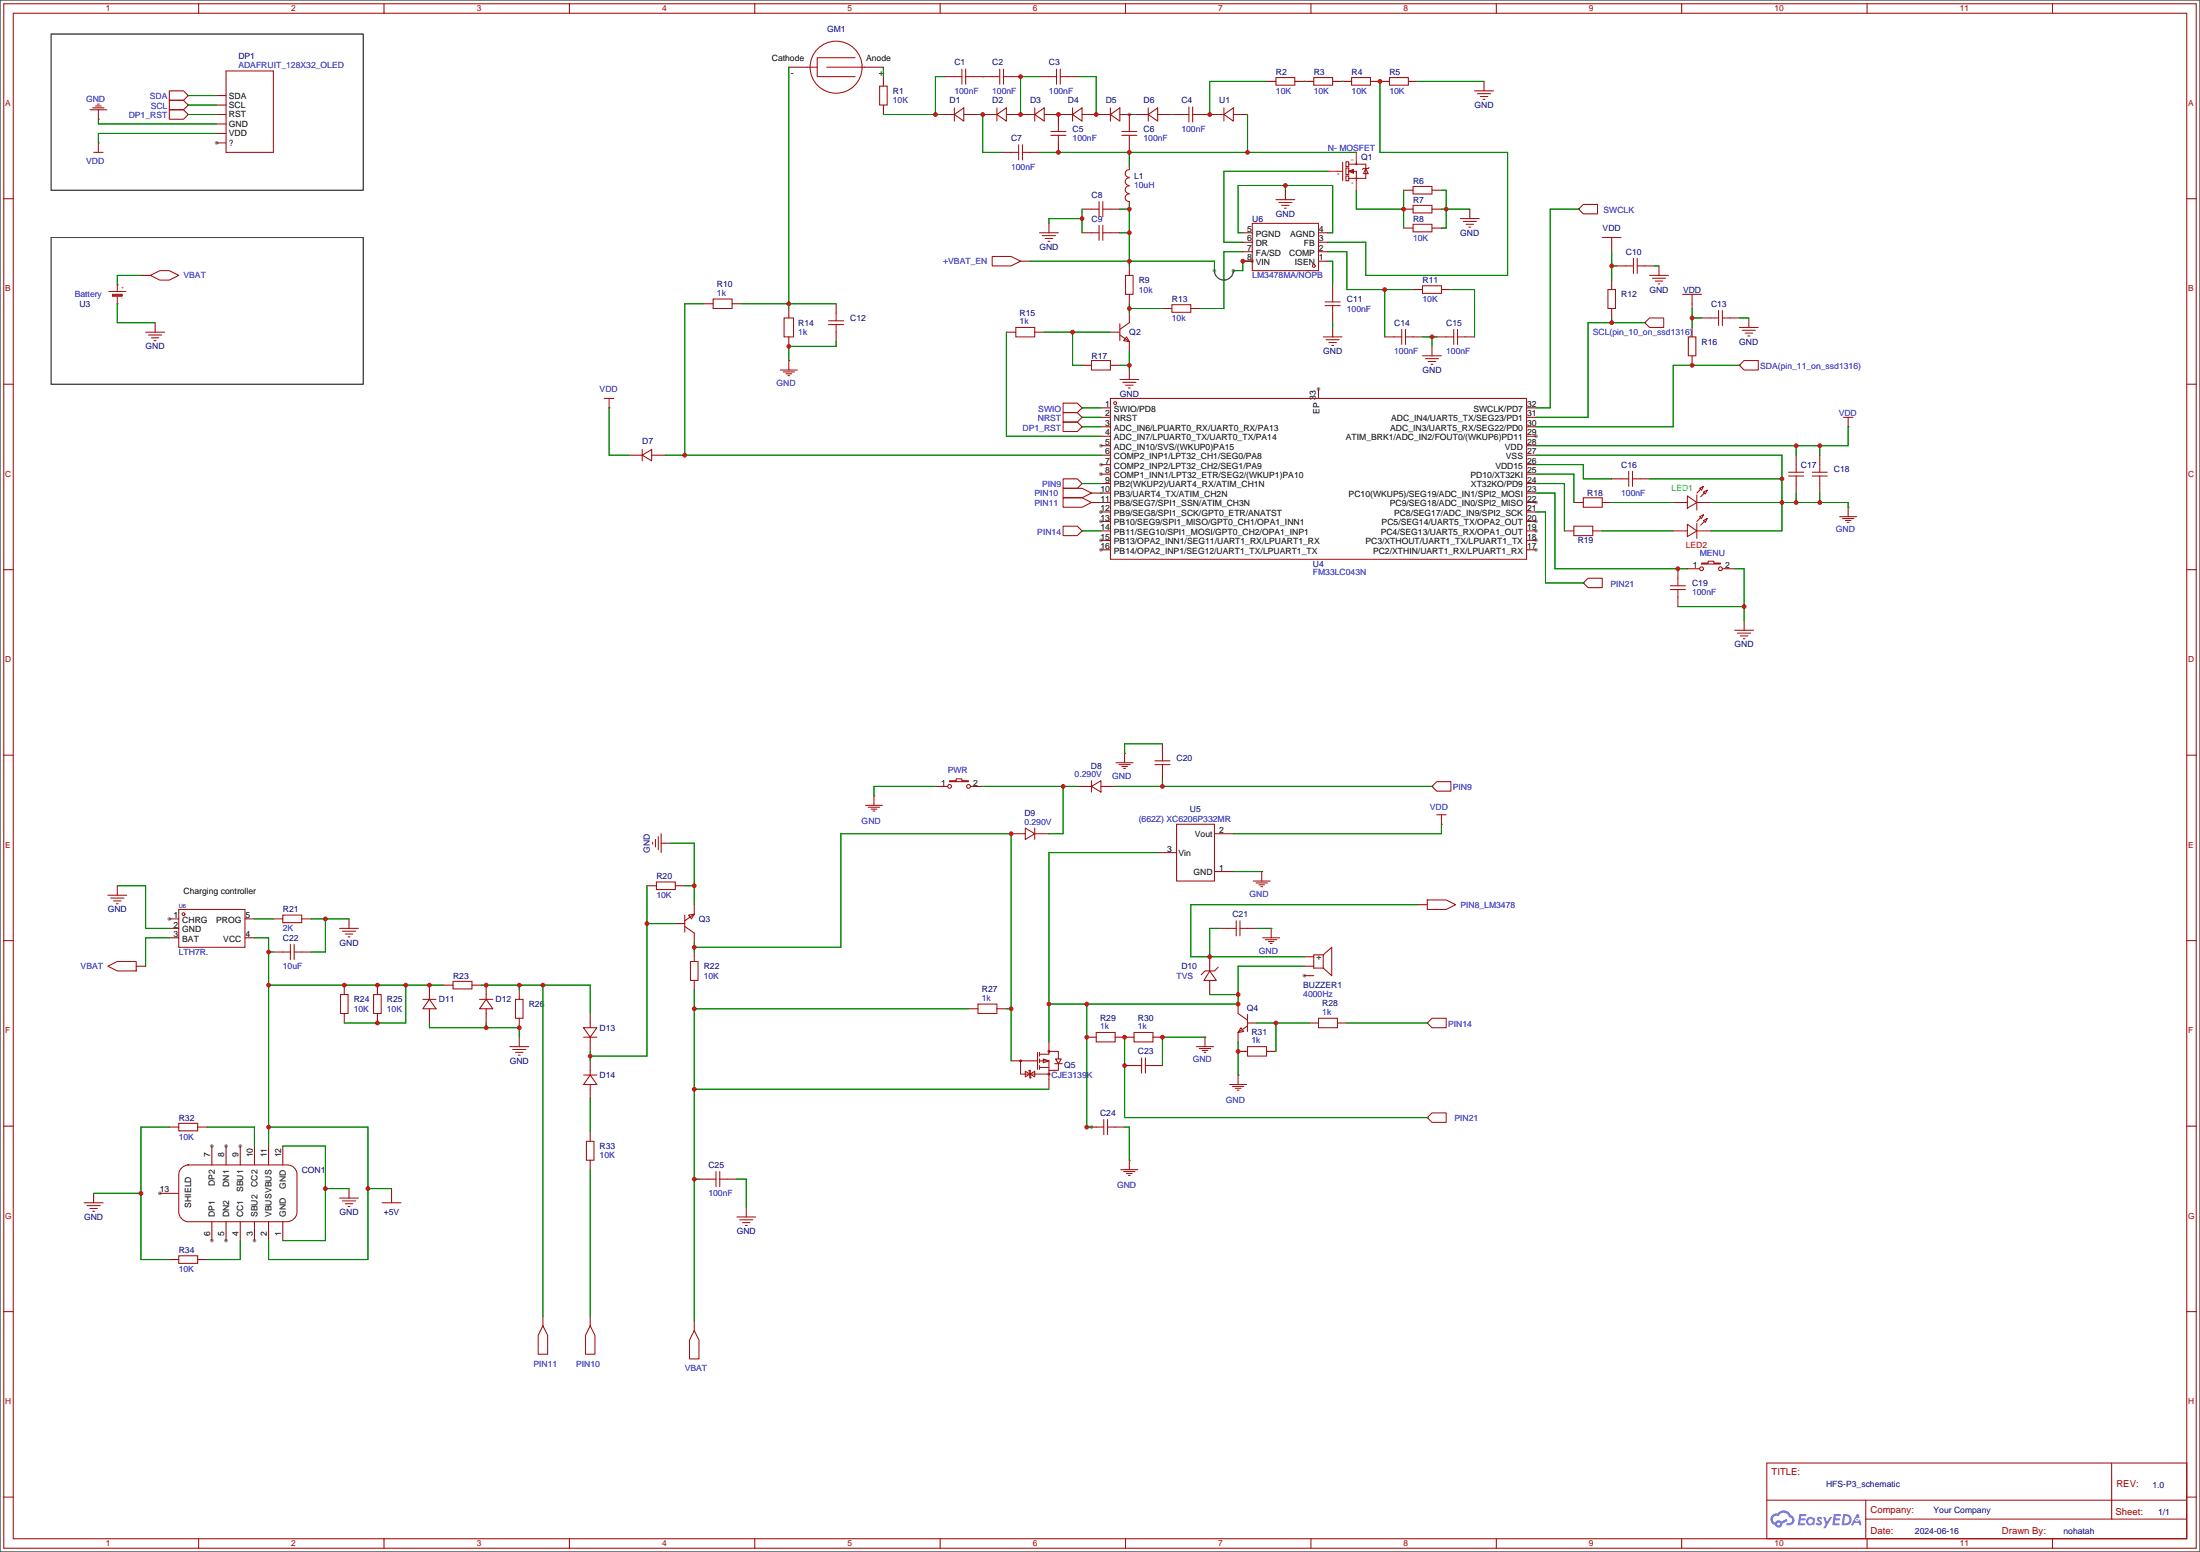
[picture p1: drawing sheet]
<svg xmlns="http://www.w3.org/2000/svg" width="591mm" height="417mm" viewBox="0 0 591 417" stroke-linecap="round" stroke-linejoin="round" font-family="sans-serif">
<path d="M0 0h590.8v416.6h-590.8z" fill="#fff" stroke="#000" stroke-width=".27"/>
<g fill="#999">
<circle cx="350.3" cy="261.9" r=".51"/>
<circle cx="354.1" cy="104.4" r=".51"/>
<circle cx="412.5" cy="117.1" r=".51"/>
<circle cx="412.5" cy="134.9" r=".51"/>
<circle cx="412.5" cy="140" r=".51"/>
<circle cx="412.5" cy="142.5" r=".51"/>
<circle cx="412.5" cy="145" r=".51"/>
<circle cx="412.5" cy="147.6" r=".51"/>
<circle cx="295.7" cy="147.6" r=".51"/>
<circle cx="295.7" cy="145" r=".51"/>
<circle cx="295.7" cy="140" r=".51"/>
<circle cx="295.7" cy="137.4" r=".51"/>
<circle cx="295.7" cy="127.3" r=".51"/>
<circle cx="295.7" cy="124.7" r=".51"/>
<circle cx="295.7" cy="119.6" r=".51"/>
<circle cx="58.2" cy="38.4" r=".51"/>
<circle cx="303.3" cy="30.7" r=".51"/>
<circle cx="68.3" cy="333" r=".51"/>
<circle cx="60.7" cy="333" r=".51"/>
<circle cx="56.9" cy="333" r=".51"/>
<circle cx="56.9" cy="307.6" r=".51"/>
<circle cx="60.7" cy="307.6" r=".51"/>
<circle cx="64.5" cy="307.6" r=".51"/>
<circle cx="42.9" cy="320.3" r=".51"/>
<circle cx="45.5" cy="246.6" r=".51"/>
<circle cx="293.1" cy="302.5" r=".51"/>
<circle cx="326.1" cy="72.6" r=".51"/>
<circle cx="331.2" cy="72.6" r=".51"/>
<circle cx="336.3" cy="70.1" r=".51"/>
</g>
<g fill="none" stroke="#a10000" stroke-width=".27">
<path d="M1 1h588.8v414.5h-588.8zM3.6 3.6h583.6v409.4h-583.6zM53.3 1v2.6M103.1 1v2.6M152.9 1v2.6M202.7 1v2.6M252.5 1v2.6M302.3 1v2.6M352 1v2.6M401.8 1v2.6M451.6 1v2.6M501.4 1v2.6"/>
<path d="M551.2 1v2.6M1 53.3h2.6M587.2 53.3h2.6M1 103.1h2.6M587.2 103.1h2.6M1 152.9h2.6M587.2 152.9h2.6M1 202.7h2.6M587.2 202.7h2.6M1 252.5h2.6M587.2 252.5h2.6M1 302.3h2.6"/>
<path d="M587.2 302.3h2.6M1 352h2.6M587.2 352h2.6M474.5 392.7h112.7v20.3h-112.7zM567.1 392.7v15M1 401.8h2.6M53.3 413v2.5M103.1 413v2.5M152.9 413v2.5M202.7 413v2.5M252.5 413v2.5M302.3 413v2.5"/>
<path d="M352 413v2.5M401.8 413v2.5M451.6 413v2.5M474.5 402.7h112.7M501 407.7h86.2M501 402.7v10.1M501.4 413v2.5M551.2 413v2.5M587.2 401.8h2.6"/>
</g>
<g fill="#5487ff">
<path d="M488.1 407.3l.9-.1 .3 .3-.2 .4a.33 .33 0 0 0-.3-.3 .33 .33 0 0 0-.3 .1v.1a.8 .8 0 0 1 .8 .9 .8 .8 0 0 1-.8 .7l-.9-.4 .4-.4 .5 .3 .2-.3a.88 .88 0 0 1-.6-1.3z"/>
<path d="M489.6 407.2h.6l.4 1.3 .8-1.3h.6l-1.8 3h-.6l.7-1.1z"/>
<path d="M483.2 406.4l1.9 .1-.1 .4h-1.3l-.1 .6h1.1l.2 .3-.3 .3h-1.1l-.1 .8h1.2v.5h-1.8z"/>
<path d="M492.5 406.4l1.9 .1-.1 .4h-1.3l-.1 .6h1.1l.2 .3-.3 .3h-1.1l-.1 .8h1.2v.4l-1.8 .1z"/>
<path d="M498.7 406.4h.4l.3 .9-.4 .2a.5 .5 0 0 0-.8 .2 .5 .5 0 0 0 .3 .7 .5 .5 0 0 0 .7-.4l.3-.2 .4 1.6h-.5l-.2-.7h-1.2l-.4 .7h-.6z"/>
<path d="M495 406.4l-.4 3h.9a1.51 1.51 0 0 0 1.7-1.5 1.51 1.51 0 0 0-1.7-1.5zM495.5 406.9a1.02 1.02 0 0 1 1.1 1.2 1.02 1.02 0 0 1-1.4 .8z"/>
<path d="M485.5 407.4a1.11 1.11 0 0 0-.3 1.6 1.11 1.11 0 0 0 1.6 .2l.4 .2 .2-1.7-.4-.2a1.02 1.02 0 0 0-1.5-.1zM485.5 408.3a.67 .67 0 0 1 1.3 0 .67 .67 0 0 1-1.3 0z"/>
<path d="M475.9 406.7a1.58 1.58 0 0 0 .8 2.6 1.01 1.01 0 0 0 1.1 .7 1.01 1.01 0 0 0 .9-1.1l1.4-.7-.3-.5-1.4 .7-.5-.3h-.6l-.6 .6a1 1 0 0 1-.5-1.4 1 1 0 0 1 1.4-.3 1.49 1.49 0 0 1 1.6-1 1.49 1.49 0 0 1 1.3 1.2 .82 .82 0 0 1 .7 1.1 .82 .82 0 0 1-1.2 .5l-.2 .1v.3a1.4 1.4 0 0 0 1.9-.6 1.4 1.4 0 0 0-.8-1.9 2.19 2.19 0 0 0-3.7-.5l-.7 .1zM477.3 409a.39 .39 0 0 1 .7 0 .39 .39 0 0 1-.7 0z"/>
<circle cx="498.7" cy="407.9" r=".19"/>
</g>
<g fill="none" stroke="#a10000" stroke-width=".27">
<path d="M60.7 19.1h12.7v21.8h-12.7zM216.9 18h2.6M222 18h10.2M229.6 15.5h-10.1v5.1h10.1M258.3 18.5v4.1M259.3 18.5v4.1M268.5 18.5v4.1M269.5 18.5v4.1M283.7 18.5v4.1M284.7 18.5v4.1M24.1 29.5h4.6M24.9 29h3"/>
<path d="M25.7 28.4h1.5M26.2 27.9h.5M26.4 29.5v2.5M26.4 38.4v2.5M45.5 26.9h3.8l1.2 1.3-1.2 1.3h-3.8zM45.5 24.4h3.8l1.2 1.3-1.2 1.2h-3.8zM45.5 29.5h3.8l1.2 1.2-1.2 1.3h-3.8zM236.2 23.1h2.1v5.1h-2.1zM255 30.7h1.3M256.3 30.7l2.5-1.7v3.5zM256.3 29v3.5M256.3 20.6h2"/>
<path d="M258.8 30.7h1.3M259.3 20.6h2.1M266.4 30.7h1.3M266.4 20.6h2.1M267.7 30.7l2.6-1.7v3.5zM267.7 29v3.5M269.5 20.6h2M270.3 30.7h1.2M273.6 38.9v4M274.6 38.9v4M276.6 30.7h1.3M277.9 30.7l2.5-1.7v3.5z"/>
<path d="M277.9 29v3.5M280.4 30.7h1.3M281.7 20.6h2M282.2 35.3h4.1M282.2 36.3h4.1M284.2 33.3v2M284.2 36.3v2.1M284.7 20.6h2.1M286.8 30.7h1.2M288 30.7l2.6-1.7v3.5zM288 29v3.5M290.6 30.7h1.2"/>
<path d="M296.9 30.7h1.3M298.2 30.7l2.5-1.7v3.5zM298.2 29v3.5M300.7 30.7h1.3M301.2 35.3h4.1M301.2 36.3h4.1M303.3 33.3v2M303.3 36.3v2.1M307.1 30.7h1.3M308.4 30.7l2.5-1.7v3.5zM308.4 29v3.5M310.9 30.7h1.3"/>
<path d="M317.2 30.7h2.1M319.3 28.7v4.1M320.3 30.7h2M320.3 28.7v4.1M327.4 30.7h1.3M328.7 30.7l2.5-1.7v3.5zM328.7 29v3.5M331.2 30.7h1.3M342.6 20.8h5.1v2.1h-5.1zM352.8 20.8h5.1v2.1h-5.1zM363 20.8h5v2.1h-5zM373.1 20.8h5.1v2.1h-5.1z"/>
<path d="M396 24.4h5.1M396.7 25.1h3.6M397.5 25.9h2M398.3 26.7h.5M25.1 40.9h2.6M271.5 40.9h2.1M274.6 40.9h2M293.1 56.1h2M295.1 54.1v4.1M296.2 54.1v4.1M296.2 56.1h2M303.3 52a1.01 1.01 0 0 0-1.1 1.1 1.01 1.01 0 0 0 1.1 1"/>
<path d="M303.3 49.9a1.01 1.01 0 0 0-1.1 1 1.01 1.01 0 0 0 1.1 1M303.3 47.7a1.01 1.01 0 0 0-1.1 1.1 1.01 1.01 0 0 0 1.1 1M303.3 45.6a1.01 1.01 0 0 0-1.1 1 1.01 1.01 0 0 0 1.1 1M336.3 59.9h17.8v12.7h-17.8zM342.6 53.6h5.1M343.4 54.4h3.6M344.2 55.1h2M344.9 55.9h.5M359.2 46h1.2M360.6 43.6v4.9M361.4 47.2h.8v1.3h-.8zM361.4 43.4h.8v1.3h-.8z"/>
<path d="M361.4 45.1h.8v1.8h-.8zM362.2 46l1.3-.5v1zM362.2 44.1h4.6v3.8h-4.6M363.1 46h1.1v2.5M363.3 45.7l-.8 .3 .8 .2v-.2M364.2 43.4v.7M366.8 45.2l.6 1.4h-1.3zM367.7 45l-.3 .2h-1.3l-.2 .3M379.5 50h5.1v2.1h-5.1zM379.5 55.1h5.1v2h-5.1zM392.2 58.7h5.1M392.9 59.4h3.6"/>
<path d="M425.2 54.9h3.8v2.5h-3.8l-1.3-1.3zM29.2 78.2h4.6M30.2 79h2.6v.5h-2.6zM30.2 79.2h2.6M31.5 76.5v1.6M31.5 79.6v1.9M40.4 73.9l2.5-1.3h2.6l2.5 1.3-2.5 1.3h-2.6zM266.4 68.8h5.1l2.6 1.3-2.6 1.3h-5.1zM279.1 62.5h5.1M279.9 63.2h3.6M280.7 64h2M281.4 64.8h.5"/>
<path d="M293.1 62.5h2M295.1 60.5v4M296.2 60.5v4M296.2 62.5h2M302.3 73.9h2v5.1h-2zM357.9 79v2M379.5 60.2h5.1v2h-5.1zM382 76.7h5.1v2h-5.1zM393.7 60.2h2M394.5 61h.5M430.3 63.8h5.1M431.8 77.7h2v5.1h-2z"/>
<path d="M432.8 63.8v2.5M436.6 71.4h2.1M438.7 69.3v4.1M439.7 71.4h2M439.7 69.3v4.1M443 73.9h5.1M443.7 74.7h3.6M444.5 75.4h2M445.3 76.2h.5M451.9 79h5M454.4 79v2.5M39.1 89.2h5.1"/>
<path d="M39.9 89.9h3.5M40.6 90.7h2.1M41.4 91.4h.5M191.5 80.3h5.1v2.5h-5.1zM209.5 99.3h4.6M210.3 99.8h3.1M210.6 85.3h2.5v5.1h-2.5zM211.8 96.8v2.5M222.5 87.1h4.1M222.5 86.1h4.1M224.5 84.1v2M224.5 87.1v2.1"/>
<path d="M272.8 87.9h5.1v2.5h-5.1zM293.1 96.8h5.1v2.5h-5.1zM300.7 89.9l2.6 1.8M300.7 86.9v4.5M302.5 90.4l.8 1.3-1.5-.3zM303.3 86.6l-2.6 1.8M314.7 81.8h5.1v2h-5.1zM355.3 90.4h5.1M355.9 81h4M355.9 82h4M356.1 91.2h3.6M356.9 91.9h2"/>
<path d="M357.6 92.7h.5M357.9 82v2.1M374.4 90.4h2M376.4 88.4v4.1M377.4 90.4h2.1M377.4 88.4v4.1M382 95.5h5.1M382.8 96.3h3.5M383.5 97h2.1M384.3 97.8h.5M388.4 90.4h2M390.4 88.4v4.1"/>
<path d="M391.4 90.4h2M391.4 88.4v4.1M441.7 86.6l1.3-1.3h3.8v2.6h-3.8zM453.4 90.4h2v5.1h-2zM459.5 85.3h2M461.5 83.3v4.1M462.5 85.3h2.1M462.5 83.3v4.1M467.1 98l1.3-1.2h3.8v2.5h-3.8zM467.1 87.9h5.1M467.9 88.6h3.5M468.6 89.4h2.1"/>
<path d="M469.4 90.2h.5M162.3 106.9h2.5M163.6 106.9v2.6M211.1 100.3h1.5M211.6 100.8h.5M285.5 108.2h3.8l1.3 1.3-1.3 1.2h-3.8zM285.5 110.7h3.8l1.3 1.3-1.3 1.3h-3.8zM285.5 113.3h3.8l1.3 1.3-1.3 1.2h-3.8zM298.2 106.9h111.8v43.2h-111.8zM300.7 101.9h5.1M301.5 102.6h3.6M302.3 103.4h2"/>
<path d="M303 104.1h.5M495 112h2.6M496.3 112v2.6M172.5 122.2l2.5-1.5v3zM172.5 120.7v3M285.5 128.5h3.8l1.3 1.3-1.3 1.3h-3.8zM285.5 131.1h5.1l2.5 1.2-2.5 1.3h-5.1zM285.5 133.6h5.1l2.5 1.3-2.5 1.2h-5.1zM425.2 133.6h5.1v2.5h-5.1zM435.4 128.5h2M437.4 126.5v4.1M438.4 126.5v4.1"/>
<path d="M438.4 128.5h2M453.1 133.1l2.6 1.8-2.6 1.5zM455.7 132.8v4.1M456.4 138.7l1.1-.5-.6 1zM456.4 131.1l1.1-.5-.6 1zM456.7 138.9l-1 1.1M456.7 131.3l-1 1M457.5 139.7l1-.5-.5 1zM457.5 132.1l1-.5-.5 1zM457.7 140l-1 1M457.7 132.3l-1 1.1M480.3 126.7h4.1"/>
<path d="M480.3 127.8h4.1M482.3 124.7v2M482.3 127.8v2M486.7 126.7h4M486.7 127.8h4M488.7 124.7v2M488.7 127.8v2M494 138.7h4.6M494.8 139.2h3M495.6 139.7h1.5M496.3 136.1v2.6M285.5 141.2h3.8l1.3 1.3-1.3 1.3h-3.8z"/>
<path d="M422.7 141.2h5v2.6h-5zM425.2 156.5l1.3-1.3h3.8v2.5h-3.8zM448.6 157.2h4M448.6 158.2h4M450.6 155.2v2M450.6 158.2v2.1M453.1 140.7l2.6 1.8-2.6 1.5zM455.7 140.5v4M456.9 151.1h1.8v-.5h1.5v.5h1.8v.3h-5.1zM496.1 140.2h.5M465.8 169.2h5.1M466.6 169.9h3.6"/>
<path d="M467.4 170.7h2M468.1 171.5h.5M232.4 216.2h4.6M233.2 216.7h3M233.9 217.2h1.6M234.4 217.7h.5M234.7 213.6v2.6M255 209.6h1.8v-.6h1.5v.6h1.8v.2h-5.1zM293.1 211.1l2.6-1.5v3zM293.1 209.6v3M299.7 204.7h4.6M300.5 205.2h3"/>
<path d="M301.2 205.7h1.6M301.8 206.2h.5M302 202.2v2.5M310.1 205.2h4.1M310.1 204.2h4.1M312.2 202.2v2M312.2 205.2v2.1M384.6 211.1l1.2-1.3h3.8v2.5h-3.8zM385.8 218.7h2.6M387.1 218.7v2.5M175.3 226.1v.5M176 225.3v2"/>
<path d="M176.3 236.7h5.1v2.1h-5.1zM176.8 224.5v3.6M177.5 223.8v5.1M275.3 222.3l2.6 1.5-2.6 1.5zM277.9 222.3v3M316 221.2h10.1v15.3h-10.1zM336.5 236.5h4.6M337.3 237h3.1M338.1 237.5h1.5M338.6 238h.5M338.8 233.9v2.6M29 259.3l2.5-1.2h5.1v2.5h-5.1z"/>
<path d="M29 240.3h5M29.7 241h3.6M30.5 241.8h2M31.2 242.6h.5M48 244.1h17.8v10.2h-17.8zM75.9 245.6h5.1v2.1h-5.1zM75.9 255.5h2.1M78 253.5v4.1M79 255.5h2M79 253.5v4.1M91.2 249.2h5.1M91.9 249.9h3.6"/>
<path d="M92.7 250.7h2M93.5 251.5h.5M183.9 248.7l2.5 1.7M183.9 245.6v4.6M184.9 245.6l1.5-.2-.7 1.2zM185.4 258.1h2.1v5h-2.1zM186.4 245.4l-2.5 1.7M327.2 259.6l-1.1 1h-2.5l-1 1M329.9 249.2h2.1M332 247.1v4.1M333 249.2h2M333 247.1v4.1"/>
<path d="M339.1 251.7h4.6M339.9 252.2h3M340.6 252.7h1.5M341.1 253.2h.5M341.4 249.2v2.5M355.3 256.3l2.3-2v7.6l-2.3-2.1M355.3 256.3v3.5M355.3 256.3h-2.5v3.5h2.5M383.3 241.6h5.1l2.5 1.2-2.5 1.3h-5.1zM91.4 267h2.1v5h-2.1zM100.3 267h2.1v5h-2.1zM113.5 268.2h3.6"/>
<path d="M115.3 268.2l1.8 2.6h-3.6zM115.3 267v1.2M115.3 270.8v1.2M121.7 263.4h5v2h-5zM128.8 268.2h3.5M130.6 268.2l1.7 2.6h-3.5zM130.6 267v1.2M130.6 270.8v1.2M138.4 268.2h2.1v5.1h-2.1zM156.7 275.8h3.6l-1.8 2.6zM156.7 278.4h3.6M158.5 274.6v1.2"/>
<path d="M158.5 278.4v1.3M262.6 269.5h5.1v2.5h-5.1zM294.4 277.1h5.1v2.6h-5.1zM304.5 277.1h5.1v2.6h-5.1zM323.6 278.4v2.5M324.9 260.6l1.7 2.5h-3.3zM332.5 272l2.5 1.8M333.2 275.8l.8 1.1-1.5 .2zM335 275.3l-2.5 1.8M335 272.3v4.6M354.1 273.3h5.1v2.5h-5.1zM384.6 273.3h3.8v2.5h-3.8l-1.3-1.2z"/>
<path d="M136.9 280.9h5.1M137.7 281.7h3.5M138.4 282.4h2.1M139.2 283.2h.5M156.7 288.5h3.6M158.5 288.5l1.8 2.6h-3.6zM158.5 287.3v1.2M158.5 291.1v1.3M275.3 287.5l1.3 .8-1.3 .8zM276.4 287.5v-.2h.2v2h.3v-.2M276.6 288.3l1.3-.8v1.6zM278.6 284.7h-4.5v3.6h7.6"/>
<path d="M278.6 282.4v4.6M279.1 283h2.6v-.8h2.5v2M279.1 284.7h2.6v2.6h2.5v-1.8M279.1 286.5h2.6M279.1 282.4v1.1M279.1 284.2v1M279.1 286v1M280.2 284.2l1.5 .5-1.5 .5zM281.7 287.3v2.5M283.2 285.5h2M283.5 284.2h1.5l-.8 1.3zM304.5 286h2.1"/>
<path d="M306.6 284v4M307.6 286h2M307.6 284v4M321.3 280.9h4.6M322.1 281.4h3M322.8 281.9h1.6M323.3 282.4h.5M330.2 291.1h4.6M331 291.6h3M331.7 292.1h1.5M332.2 292.6h.5M332.5 288.5v2.6"/>
<path d="M335 280.9h5.1v2.6h-5.1zM384.6 298.7h3.8v2.5h-3.8l-1.3-1.2zM48 301.5h5.1v2h-5.1zM48.6 313.6a2.69 2.69 0 0 1 1.9-.9h26.7a2.54 2.54 0 0 1 2.6 2.5v10.2a2.72 2.72 0 0 1-2.6 2.5h-26.7a2.72 2.72 0 0 1-2.5-2.5v-10.2l.1-.6zM157.5 306.3h2v5.1h-2zM190.2 316.5h2.1M192.3 314.5v4M193.3 314.5v4M193.3 316.5h2M294.4 302.5h2M296.4 300.5v4M297.4 302.5h2.1"/>
<path d="M297.4 300.5v4M301 313.9h4.6M301.8 314.5h3M302.5 315h1.5M303 315.5h.5M303.3 311.4v2.5M22.6 322.8h5.1M23.4 323.6h3.5M24.1 324.4h2.1M24.9 325.1h.5M48 337.1h5.1v2h-5.1zM91.2 321.6h5.1"/>
<path d="M91.9 322.3h3.6M92.7 323.1h2M93.5 323.9h.5M102.6 322.8h5.1M105.2 320.3v2.5M197.9 326.6h5M198.6 327.4h3.6M199.4 328.2h2M200.2 328.9h.5M145.8 355.9l1.3 2.5v5.1h-2.6v-5.1zM158.5 355.9l1.3 2.5v5.1h-2.6v-5.1zM186.4 357.1l1.3 2.6v5h-2.5v-5z"/>
<circle cx="224.5" cy="18" r="7"/>
<circle cx="364.2" cy="44.1" r=".13"/>
<circle cx="364.2" cy="47.9" r=".13"/>
<circle cx="352.8" cy="71.4" r=".38"/>
<circle cx="299.5" cy="108.2" r=".38"/>
<circle cx="456.9" cy="152.7" r=".51"/>
<circle cx="462" cy="152.7" r=".51"/>
<circle cx="255" cy="211.1" r=".51"/>
<circle cx="260.1" cy="211.1" r=".51"/>
<circle cx="49.3" cy="245.4" r=".38"/>
<circle cx="274.1" cy="284.7" r=".25"/>
<circle cx="281.7" cy="288.3" r=".25"/>
<circle cx="281.7" cy="282.2" r=".25"/>
</g>
<g fill="none" stroke="#870000" stroke-width=".27">
<path d="M211.8 18h5.1M232.2 18h5M26.4 32h.1M26.4 38.4h.1M50.5 28.2h.1M50.5 25.7h.1M50.5 30.7h.1M58.2 25.7h2.5M58.2 28.2h2.5M58.2 30.7h2.5M58.2 33.3h2.5M58.2 35.8h2.5"/>
<path d="M58.2 38.4h2.5M237.2 20.6v2.5M237.2 28.2v2.5M252.5 30.7h2.5M253.7 20.6h2.6M260.1 30.7h2.5M261.4 20.6h5M263.9 30.7h2.5M271.5 30.7h5.1M271.5 20.6h2.6M279.1 20.6h2.6M281.7 30.7h5.1"/>
<path d="M284.2 30.7v2.6M284.2 38.4v2.5M286.8 20.6h2.5M291.8 30.7h5.1M302 30.7h5.1M303.3 30.7v2.6M303.3 38.4v2.5M312.2 30.7h5M322.3 30.7h5.1M332.5 30.7h2.5M340.1 21.8h2.5M347.7 21.8h5.1"/>
<path d="M357.9 21.8h5.1M368 21.8h5.1M378.2 21.8h2.5M398.5 21.8v2.6M269 40.9h2.5M276.6 40.9h2.5M281.7 59.9v2.6M290.6 56.1h2.5M298.2 56.1h2.5M303.3 44.7v.8M303.3 54.1v.8M345.2 51.1v2.5"/>
<path d="M376.9 56.1h2.6M376.9 51.1h2.6M384.6 56.1h2.5M384.6 51.1h2.5M394.7 56.1v2.6M423.9 56.1h.1M31.5 76.5h.1M37.8 73.9h2.6M274.1 70.1h2.5M290.6 62.5h2.5M298.2 62.5h2.5M303.3 71.4v2.5"/>
<path d="M303.3 79v2.5M333.8 62.5h2.5M333.8 70.1h2.5M333.8 67.6h2.5M333.8 65h2.5M354.1 62.5h2.5M354.1 70.1h2.5M354.1 67.6h2.5M354.1 65h2.5M357.9 76.5v2.5M376.9 61.2h2.6M379.5 77.7h2.5"/>
<path d="M384.6 61.2h2.5M387.1 77.7h2.5M432.8 66.3v1.3M432.8 75.2v2.5M434.1 71.4h2.5M441.7 71.4h2.5M445.5 71.4v2.5M31.5 81.5h.1M41.7 86.6v2.6M189 81.5h2.5M196.6 81.5h2.5M211.8 96.8h.1"/>
<path d="M211.8 82.8v2.5M211.8 90.4v2.6M224.5 81.5v2.6M224.5 89.2v2.5M270.3 89.2h2.5M277.9 89.2h2.5M290.6 98h2.5M298.2 89.2h2.5M298.2 98h2.5M303.3 84.1v2.5M303.3 91.7v2.5M303.3 99.3v2.6"/>
<path d="M312.2 82.8h2.5M319.8 82.8h2.5M357.9 84.1v2.5M357.9 87.9v2.5M371.9 90.4h2.5M379.5 90.4h2.5M384.6 93v2.5M385.8 90.4h2.6M393.4 90.4h2.6M432.8 82.8v2.5M441.7 86.6h.1M454.4 81.5v1.3"/>
<path d="M454.4 87.9v2.5M454.4 95.5v2.5M456.9 85.3h2.6M464.6 85.3h2.5M467.1 98h.1M469.6 85.3v2.6M163.6 109.5h.1M290.6 109.5h.1M290.6 112h.1M290.6 114.6h.1M295.7 109.5h2.5M295.7 112h2.5"/>
<path d="M295.7 114.6h2.5M295.7 117.1h2.5M295.7 119.6h2.5M354.1 104.4v2.5M410 109.5h2.5M410 112h2.5M410 114.6h2.5M410 117.1h2.5M410 119.6h2.5M496.3 114.6h.1M168.7 122.2h3.8M175 122.2h3.8"/>
<path d="M290.6 129.8h.1M293.1 132.3h5.1M293.1 134.9h5.1M295.7 122.2h2.5M295.7 124.7h2.5M295.7 127.3h2.5M295.7 129.8h2.5M295.7 137.4h2.5M295.7 140h2.5M410 122.2h2.5M410 124.7h2.5M410 127.3h2.5"/>
<path d="M410 129.8h2.5M410 132.3h2.5M410 134.9h2.5M410 137.4h2.5M410 140h2.5M422.7 134.9h2.5M430.3 134.9h2.5M432.8 128.5h2.6M440.4 128.5h2.6M449.3 134.9h3.8M455.7 134.9h3.8M482.3 122.2v2.5"/>
<path d="M482.3 129.8v2.5M488.7 122.2v2.5M488.7 129.8v2.5M496.3 136.1h.1M290.6 142.5h.1M295.7 142.5h2.5M295.7 145h2.5M295.7 147.6h2.5M410 142.5h2.5M410 145h2.5M410 147.6h2.5M420.1 142.5h2.6"/>
<path d="M425.2 156.5h.1M427.7 142.5h2.6M449.3 142.5h3.8M450.6 152.7v2.5M453.1 152.7h3.3M455.7 142.5h3.8M462.5 152.7h3.3M450.6 160.3v2.5M468.4 166.6v2.6M312.2 199.6v2.6M234.7 213.6h.1M251.2 211.1h3.3"/>
<path d="M260.6 211.1h3.3M289.3 211.1h3.8M295.7 211.1h3.8M302 202.2h.1M312.2 207.3v2.5M384.6 211.1h.1M31.5 237.7v2.6M173.7 237.7h2.6M177.5 226.3h2.6M181.4 237.7h2.5M271.5 223.8h3.8M277.9 223.8h3.8"/>
<path d="M310.9 228.9h5.1M326.1 223.8h5.1M326.1 233.9h5.1M338.8 233.9h.1M387.1 221.2h.1M36.6 259.3h2.5M45.5 249.2h2.5M45.5 246.6h2.5M45.5 251.7h2.5M65.8 246.6h2.5M65.8 251.7h2.5M73.4 246.6h2.5"/>
<path d="M73.4 255.5h2.5M81 246.6h2.6M81 255.5h2.6M93.7 246.6v2.6M181.4 247.9h2.5M186.4 242.8v2.6M186.4 250.4v2.6M186.4 255.5v2.6M324.9 256.8v3.8M327.4 249.2h2.5M335 249.2h2.6M341.4 249.2h.1"/>
<path d="M350.3 256.8h2.5M350.3 259.3h2.5M380.7 242.8h2.6M92.5 264.4v2.6M92.5 272v2.6M101.3 264.4v2.6M101.3 272v2.6M115.3 264.4v2.6M115.3 272v2.6M119.1 264.4h2.6M126.7 264.4h2.6M130.6 264.4v2.6"/>
<path d="M130.6 272v2.6M139.4 265.7v2.5M139.4 273.3v2.5M139.4 278.4v2.5M158.5 272v2.6M158.5 279.7v2.5M186.4 263.1v2.6M260.1 270.8h2.5M267.7 270.8h2.6M281.7 279.7v2.5M291.8 278.4h2.6M299.5 278.4h5"/>
<path d="M309.6 278.4h2.6M323.6 278.4h.1M324.9 263.1v3.9M332.5 269.5v2.5M332.5 277.1v2.6M335 274.6h2.6M350.3 261.9h2.5M351.5 274.6h2.6M359.2 274.6h2.5M383.3 274.6h.1M158.5 284.7v2.6M158.5 292.4v2.5"/>
<path d="M271.5 284.7h2.6M281.7 289.8v2.6M302 286h2.5M309.6 286h2.6M332.5 288.5h.1M332.5 282.2h2.5M340.1 282.2h2.5M383.3 300h.1M45.5 302.5h2.5M53.1 302.5h2.5M56.9 307.6v5.1M60.7 307.6v5.1"/>
<path d="M64.5 307.6v5.1M68.3 307.6v5.1M72.1 307.6v5.1M75.9 307.6v5.1M93.7 319v2.6M105.2 319v1.3M158.5 303.8v2.5M158.5 311.4v2.5M187.7 316.5h2.5M195.3 316.5h2.6M291.8 302.5h2.6M299.5 302.5h2.5"/>
<path d="M303.3 311.4h.1M25.1 320.3v2.5M42.9 320.3h5.1M45.5 338.1h2.5M53.1 338.1h2.5M56.9 327.9v5.1M60.7 327.9v5.1M64.5 327.9v5.1M68.3 327.9v5.1M72.1 327.9v5.1M75.9 327.9v5.1M200.4 324.1v2.5"/>
<path d="M145.8 353.3v2.6M158.5 353.3v2.6M186.4 354.6v2.5"/>
</g>
<g fill="none" stroke="#008700" stroke-width=".27">
<path d="M211.8 18v64.8M237.2 18v2.6M26.4 32v1.3h31.8M50.5 25.7h7.7M50.5 28.2h7.7M50.5 30.7h7.7M58.2 35.8h-31.8v2.6M237.2 30.7h15.3M253.7 20.6h-2.5v10.1M262.6 30.7h1.3v10.2h5.1M263.9 20.6h.1M279.1 20.6h-5v10.1"/>
<path d="M284.2 30.7h.1M289.3 20.6h5.1v10.1M304.5 30.7h.1M314.7 30.7h.1M335 30.7v10.2M340.1 21.8h-15.2v8.9M350.3 21.8h.1M360.4 21.8h.1M370.6 21.8v19.1h34.3v33h-38.1v-8.9h-10.2M380.7 21.8h17.8M279.1 40.9h85.1M290.6 58.7h-8.9v1.2"/>
<path d="M290.6 56.1v6.4M300.7 56.1h2.6M303.3 40.9v3.8M303.3 54.9v16.5M345.2 49.8v1.3M356.6 46h-27.9v19h5.1M364.2 51.1v5h12.7M376.9 51.1v10.1M387.1 56.1h7.6M387.1 51.1h1.3v10.1h-1.3M423.9 56.1h-7.6v53.4h-3.8M37.8 73.9h-6.3v2.6"/>
<path d="M276.6 70.1h49.5v2.5M300.7 62.5h2.6M333.8 62.5h-1.3v-12.7h25.4v12.7h-1.3M333.8 67.6h-5.1v15.2h-6.4M336.3 70.1h-2.5v2.5h-2.6M356.6 67.6h5.1v10.1h17.8M356.6 70.1h1.3v6.4M371.9 77.7v12.7M389.6 77.7h6.4v12.7M432.8 67.6v7.6M432.8 71.4h1.3M444.2 71.4h1.3"/>
<path d="M31.5 81.5v5.1h10.2M189 81.5h-5.1v40.7M199.1 81.5h25.4M224.5 91.7v1.3h-12.7v3.8M270.3 89.2v27.9h25.4M280.4 89.2h17.8M288 89.2v8.8h2.6M300.7 98h2.6M303.3 81.5v2.6M303.3 94.2v5.1M303.3 82.8h8.9M357.9 86.6v1.3"/>
<path d="M382 90.4h3.8M384.6 90.4v2.6M432.8 85.3v1.3M441.7 86.6h-15.2v25.4h-14M454.4 82.8v5.1M454.4 85.3h2.5M467.1 98h-17.8v16.6h-36.8M467.1 85.3h2.5M163.6 109.5v12.7h5.1M290.6 109.5h5.1M290.6 114.6h5.1M290.6 112h5.1"/>
<path d="M482.3 119.6v2.6M488.7 119.6v2.6M496.3 114.6v5h-83.8M178.8 122.2h116.9M290.6 129.8h5.1M295.7 132.3h.1M295.7 134.9h.1M412.5 137.4h2.5v19.1h10.2M412.5 122.2h66v20.3h-19M412.5 129.8h7.6v12.7M412.5 127.3h10.2v7.6M412.5 124.7h12.7v3.8h7.6"/>
<path d="M412.5 132.3h5.1v20.4h35.5M432.8 134.9h16.5M443 128.5h35.5M459.5 134.9h36.8v1.2M482.3 132.3v2.6M488.7 132.3v2.6M290.6 142.5h5.1M430.3 142.5h19M465.8 152.7h2.6v13.9M450.6 162.8h17.8M312.2 199.6h-10.2v2.6M251.2 211.1h-16.5v2.5"/>
<path d="M263.9 211.1h25.4M285.5 211.1v12.7h-3.8M299.5 211.1h85.1M312.2 209.8v1.3M31.5 237.7h7.6v11.5h6.4M173.7 237.7v45.8h-15.2M180.1 226.3h6.3v16.5M183.9 237.7h2.5M310.9 228.9h-29.2v50.8M331.2 233.9h7.6M387.1 221.2v2.6h-55.9M45.5 251.7h-6.4v7.6"/>
<path d="M68.3 251.7h3.8v55.9M68.3 246.6h5.1M72.1 255.5h1.3M83.6 246.6h10.1M87.4 246.6v8.9h-3.8M173.7 247.9h7.7M186.4 254.3h39.4v-30.5h45.7v60.9M186.4 253v2.5M327.4 249.2h-2.5v7.6M337.6 249.2h3.8M350.3 259.3h-17.8v10.2h-50.8M380.7 242.8h-60.9v14h30.5"/>
<path d="M72.1 264.4h47M109 264.4v10.2h-16.5M115.3 274.6v1.2h24.1v2.6M129.3 264.4h29.2v7.6M130.6 274.6v1.2M139.4 264.4v1.3M145.8 264.4v88.9M186.4 265.7v88.9M186.4 270.8h73.7M270.3 270.8h1.2M291.8 269.5v33h1.3M302 278.4v21.6h81.3"/>
<path d="M323.6 278.4h-11.4v7.6M324.9 267h7.6M332.5 279.7v8.8M337.6 274.6h13.9M342.6 274.6v7.6M361.7 274.6h21.6M158.5 282.2v2.5M158.5 294.9v8.9M186.4 292.4h95.3M45.5 302.5h-7.7v35.6h7.7M55.6 302.5h12.7v5.1M72.1 302.5h26.7v35.6h-26.7v-5.1"/>
<path d="M75.9 307.6h11.5v25.4h-11.5M87.4 319h6.3M98.8 319h6.4M158.5 313.9v39.4M186.4 316.5h1.3M197.9 316.5h2.5v7.6M302 302.5h1.3v8.9M25.1 320.3h12.7M64.5 333v5.1h-8.9"/>
</g>
<path d="M13.7 9.1h83.8v42h-83.8zM13.7 63.8h83.8v39.3h-83.8zM326.1 72.6a2.54 2.54 0 0 0 2.6 2.6 2.54 2.54 0 0 0 2.5-2.6" fill="none" stroke="#000" stroke-width=".27"/>
<path d="M356.6 46h2.6M364.2 40.9v2.5M364.2 48.5v2.6" fill="none" stroke="#f00" stroke-width=".27"/>
<g fill="#c00">
<circle cx="285.5" cy="211.1" r=".63"/>
<circle cx="312.2" cy="211.1" r=".63"/>
<circle cx="342.6" cy="274.6" r=".63"/>
<circle cx="332.5" cy="282.2" r=".63"/>
<circle cx="312.2" cy="278.4" r=".63"/>
<circle cx="302" cy="286" r=".63"/>
<circle cx="302" cy="278.4" r=".63"/>
<circle cx="332.5" cy="267" r=".63"/>
<circle cx="281.7" cy="269.5" r=".63"/>
<circle cx="291.8" cy="269.5" r=".63"/>
<circle cx="291.8" cy="278.4" r=".63"/>
<circle cx="291.8" cy="302.5" r=".63"/>
<circle cx="332.5" cy="269.5" r=".63"/>
<circle cx="324.9" cy="256.8" r=".63"/>
<circle cx="482.3" cy="119.6" r=".63"/>
<circle cx="488.7" cy="119.6" r=".63"/>
<circle cx="183.9" cy="122.2" r=".63"/>
<circle cx="251.2" cy="30.7" r=".63"/>
<circle cx="263.9" cy="30.7" r=".63"/>
<circle cx="284.2" cy="30.7" r=".63"/>
<circle cx="274.1" cy="20.6" r=".63"/>
<circle cx="274.1" cy="30.7" r=".63"/>
<circle cx="294.4" cy="30.7" r=".63"/>
<circle cx="335" cy="40.9" r=".63"/>
<circle cx="284.2" cy="40.9" r=".63"/>
<circle cx="303.3" cy="40.9" r=".63"/>
<circle cx="376.9" cy="56.1" r=".63"/>
<circle cx="388.4" cy="56.1" r=".63"/>
<circle cx="345.2" cy="49.8" r=".63"/>
<circle cx="324.9" cy="30.7" r=".63"/>
<circle cx="370.6" cy="21.8" r=".63"/>
<circle cx="371.9" cy="77.7" r=".63"/>
<circle cx="290.6" cy="58.7" r=".63"/>
<circle cx="303.3" cy="82.8" r=".63"/>
<circle cx="288" cy="89.2" r=".63"/>
<circle cx="303.3" cy="98" r=".63"/>
<circle cx="432.8" cy="86.6" r=".63"/>
<circle cx="303.3" cy="70.1" r=".63"/>
<circle cx="303.3" cy="62.5" r=".63"/>
<circle cx="303.3" cy="56.1" r=".63"/>
<circle cx="333.8" cy="70.1" r=".63"/>
<circle cx="384.6" cy="90.4" r=".63"/>
<circle cx="211.8" cy="93" r=".63"/>
<circle cx="211.8" cy="81.5" r=".63"/>
<circle cx="432.8" cy="71.4" r=".63"/>
<circle cx="454.4" cy="85.3" r=".63"/>
<circle cx="450.6" cy="152.7" r=".63"/>
<circle cx="468.4" cy="162.8" r=".63"/>
<circle cx="37.8" cy="320.3" r=".63"/>
<circle cx="87.4" cy="319" r=".63"/>
<circle cx="139.4" cy="275.8" r=".63"/>
<circle cx="130.6" cy="275.8" r=".63"/>
<circle cx="87.4" cy="246.6" r=".63"/>
<circle cx="186.4" cy="237.7" r=".63"/>
<circle cx="173.7" cy="247.9" r=".63"/>
<circle cx="158.5" cy="283.5" r=".63"/>
<circle cx="98.8" cy="319" r=".63"/>
<circle cx="72.1" cy="302.5" r=".63"/>
<circle cx="72.1" cy="264.4" r=".63"/>
<circle cx="92.5" cy="264.4" r=".63"/>
<circle cx="101.3" cy="264.4" r=".63"/>
<circle cx="109" cy="264.4" r=".63"/>
<circle cx="101.3" cy="274.6" r=".63"/>
<circle cx="72.1" cy="255.5" r=".63"/>
<circle cx="115.3" cy="264.4" r=".63"/>
<circle cx="145.8" cy="264.4" r=".63"/>
<circle cx="139.4" cy="264.4" r=".63"/>
<circle cx="130.6" cy="264.4" r=".63"/>
<circle cx="186.4" cy="316.5" r=".63"/>
<circle cx="186.4" cy="292.4" r=".63"/>
<circle cx="186.4" cy="270.8" r=".63"/>
<circle cx="271.5" cy="270.8" r=".63"/>
<circle cx="271.5" cy="223.8" r=".63"/>
<circle cx="186.4" cy="254.3" r=".63"/>
<circle cx="478.5" cy="134.9" r=".63"/>
<circle cx="478.5" cy="128.5" r=".63"/>
<circle cx="482.3" cy="134.9" r=".63"/>
<circle cx="488.7" cy="134.9" r=".63"/>
<circle cx="454.4" cy="98" r=".63"/>
</g>
<g font-size="2.6" fill="#a00000">
<text x="475.7" y="395.9">TITLE:</text>
<text x="568.4" y="399.2">REV:</text>
<text x="502.3" y="406.1">Company:</text>
<text x="568.1" y="406.5">Sheet:</text>
<text x="502.3" y="411.6">Date:</text>
<text x="537.6" y="411.7">Drawn By:</text>
</g>
<g font-size="2.3" fill="#000080">
<text x="222.1" y="8.6">GM1</text>
<text x="64" y="15.9">DP1</text>
<text x="256.3" y="17.6">C1</text>
<text x="266.4" y="17.6">C2</text>
<text x="281.7" y="17.6">C3</text>
<text x="342.6" y="20.1">R2</text>
<text x="352.8" y="20.1">R3</text>
<text x="363" y="20.1">R4</text>
<text x="373.1" y="20.1">R5</text>
<text x="239.8" y="25.2">R1</text>
<text x="255" y="27.7">D1</text>
<text x="266.4" y="27.7">D2</text>
<text x="276.6" y="27.7">D3</text>
<text x="286.8" y="27.7">D4</text>
<text x="296.9" y="27.7">D5</text>
<text x="307.1" y="27.7">D6</text>
<text x="317.2" y="27.7">C4</text>
<text x="327.4" y="27.7">U1</text>
<text x="396" y="29">GND</text>
<text x="288" y="35.4">C5</text>
<text x="307.1" y="35.4">C6</text>
<text x="271.5" y="37.9">C7</text>
<text x="365.5" y="43">Q1</text>
<text x="293.1" y="53.1">C8</text>
<text x="304.5" y="48.1">L1</text>
<text x="379.5" y="49.3">R6</text>
<text x="293.1" y="59.5">C9</text>
<text x="336.3" y="59.5">U6</text>
<text x="342.6" y="58.2">GND</text>
<text x="379.5" y="54.4">R7</text>
<text x="379.5" y="59.5">R8</text>
<text x="392.2" y="63.3">GND</text>
<text x="430.4" y="62">VDD</text>
<text x="279.1" y="67.1">GND</text>
<text x="436.6" y="68.4">C10</text>
<text x="192.5" y="77.1">R10</text>
<text x="305.8" y="76">R9</text>
<text x="382" y="76">R11</text>
<text x="21.3" y="82.3">U3</text>
<text x="314.7" y="81.1">R13</text>
<text x="361.7" y="81.1">C11</text>
<text x="435.4" y="79.8">R12</text>
<text x="443" y="78.5">GND</text>
<text x="452" y="78.5">VDD</text>
<text x="459.5" y="82.3">C13</text>
<text x="214.4" y="87.4">R14</text>
<text x="228.3" y="86.2">C12</text>
<text x="273.8" y="84.7">R15</text>
<text x="303.3" y="90">Q2</text>
<text x="374.4" y="87.4">C14</text>
<text x="388.4" y="87.4">C15</text>
<text x="39.1" y="93.8">GND</text>
<text x="355.3" y="95">GND</text>
<text x="456.9" y="92.5">R16</text>
<text x="467.1" y="92.5">GND</text>
<text x="293.1" y="96.3">R17</text>
<text x="382" y="100.1">GND</text>
<text x="300.7" y="106.5">GND</text>
<text x="172.5" y="119.2">D7</text>
<text x="435.4" y="125.5">C16</text>
<text x="483.6" y="125.5">C17</text>
<text x="492.5" y="126.8">C18</text>
<text x="426.2" y="133">R18</text>
<text x="423.7" y="145.7">R19</text>
<text x="352.6" y="152.1">U4</text>
<text x="454.4" y="157.3">C19</text>
<text x="465.8" y="173.8">GND</text>
<text x="293" y="206.4">D8</text>
<text x="316" y="204.3">C20</text>
<text x="275.1" y="219.1">D9</text>
<text x="319.5" y="218">U5</text>
<text x="174.5" y="228.9" transform="rotate(-90 174.5 228.9)">GND</text>
<text x="176.3" y="236">R20</text>
<text x="28.9" y="244.9">GND</text>
<text x="75.9" y="244.9">R21</text>
<text x="187.7" y="247.4">Q3</text>
<text x="331" y="246.1">C21</text>
<text x="75.9" y="252.5">C22</text>
<text x="91.2" y="253.8">GND</text>
<text x="121.7" y="262.7">R23</text>
<text x="189" y="260.1">R22</text>
<text x="317.2" y="260.1">D10</text>
<text x="95" y="269">R24</text>
<text x="103.9" y="269">R25</text>
<text x="117.9" y="269">D11</text>
<text x="133.1" y="269">D12</text>
<text x="263.7" y="266.3">R27</text>
<text x="349.9" y="265.1">BUZZER1</text>
<text x="142" y="270.3">R26</text>
<text x="295.4" y="274">R29</text>
<text x="305.6" y="274">R30</text>
<text x="334.8" y="271.5">Q4</text>
<text x="355.1" y="270.1">R28</text>
<text x="161" y="276.7">D13</text>
<text x="336" y="277.8">R31</text>
<text x="136.9" y="285.5">GND</text>
<text x="285.8" y="286.7">Q5</text>
<text x="305.6" y="282.9">C23</text>
<text x="161" y="289.4">D14</text>
<text x="295.4" y="299.4">C24</text>
<text x="48" y="300.8">R32</text>
<text x="161" y="308.4">R33</text>
<text x="81" y="314.8">CON1</text>
<text x="190.2" y="313.5">C25</text>
<text x="22.6" y="327.5">GND</text>
<text x="91.2" y="326.2">GND</text>
<text x="103.1" y="326.2">+5V</text>
<text x="197.8" y="331.3">GND</text>
<text x="48" y="336.3">R34</text>
<text x="490.4" y="399.2">HFS-P3_schematic</text>
<text x="578" y="399.3">1.0</text>
<text x="519.2" y="406.2">Your Company</text>
<text x="579.5" y="406.8">1/1</text>
<text x="514.3" y="411.8">2024-06-16</text>
<text x="554.1" y="411.8">nohatah</text>
</g>
<g font-size="2.3">
<text x="207.3" y="16.3">Cathode</text>
<text x="232.6" y="16.3">Anode</text>
<text x="212.3" y="20.3">-</text>
<text x="236" y="20.3">+</text>
<text x="61.5" y="26.4">SDA</text>
<text x="61.5" y="29">SCL</text>
<text x="61.5" y="31.5">RST</text>
<text x="61.5" y="34.1">GND</text>
<text x="61.5" y="36.6">VDD</text>
<text x="61.5" y="39.1">?</text>
<text x="334.9" y="62.3">5</text>
<text x="334.9" y="64.8">6</text>
<text x="337.2" y="63.5">PGND</text>
<text x="346.5" y="63.5">AGND</text>
<text x="354.2" y="64.8">3</text>
<text x="354.2" y="62.3">4</text>
<text x="334.9" y="67.3">7</text>
<text x="334.9" y="69.9">8</text>
<text x="337.2" y="66.1">DR</text>
<text x="337.2" y="68.6">FA/SD</text>
<text x="337.2" y="71.1">VIN</text>
<text x="346.2" y="68.6">COMP</text>
<text x="347.7" y="71.1">ISEN</text>
<text x="350.2" y="66.1">FB</text>
<text x="354.2" y="69.9">1</text>
<text x="354.2" y="67.3">2</text>
<text x="353.4" y="107.4" transform="rotate(-90 353.4 107.4)">33</text>
<text x="296.8" y="111.8">2</text>
<text x="296.8" y="109.2">1</text>
<text x="299.1" y="113.1">NRST</text>
<text x="299.1" y="110.5">SWIO/PD8</text>
<text x="354.4" y="111" transform="rotate(-90 354.4 111)">EP</text>
<text x="373.6" y="113.1">ADC_IN4/UART5_TX/SEG23/PD1</text>
<text x="395.7" y="110.5">SWCLK/PD7</text>
<text x="410.1" y="109.2">32</text>
<text x="410.1" y="111.8">31</text>
<text x="296.8" y="119.4">5</text>
<text x="296.8" y="116.9">4</text>
<text x="296.8" y="114.3">3</text>
<text x="299.1" y="118.1">ADC_IN7/LPUART0_TX/UART0_TX/PA14</text>
<text x="299.1" y="115.6">ADC_IN6/LPUART0_RX/UART0_RX/PA13</text>
<text x="361.4" y="118.1">ATIM_BRK1/ADC_IN2/FOUT0/(WKUP6)PD11</text>
<text x="373.3" y="115.6">ADC_IN3/UART5_RX/SEG22/PD0</text>
<text x="410.1" y="114.3">30</text>
<text x="410.1" y="116.9">29</text>
<text x="410.1" y="119.4">28</text>
<text x="296.8" y="124.5">7</text>
<text x="296.8" y="121.9">6</text>
<text x="299.1" y="125.8">COMP2_INP2/LPT32_CH2/SEG1/PA9</text>
<text x="299.1" y="123.2">COMP2_INP1/LPT32_CH1/SEG0/PA8</text>
<text x="299.1" y="120.7">ADC_IN10/SVS/(WKUP0)PA15</text>
<text x="401.6" y="125.8">VDD15</text>
<text x="404.1" y="120.7">VDD</text>
<text x="404.4" y="123.2">VSS</text>
<text x="410.1" y="121.9">27</text>
<text x="410.1" y="124.5">26</text>
<text x="296.8" y="129.6">9</text>
<text x="296.8" y="127">8</text>
<text x="299.1" y="130.8">PB2(WKUP2)/UART4_RX/ATIM_CH1N</text>
<text x="299.1" y="128.3">COMP1_INN1/LPT32_ETR/SEG2/(WKUP1)PA10</text>
<text x="394.9" y="128.3">PD10/XT32KI</text>
<text x="395" y="130.8">XT32KO/PD9</text>
<text x="410.1" y="127">25</text>
<text x="410.1" y="129.6">24</text>
<text x="295.5" y="137.2">12</text>
<text x="295.5" y="134.6">11</text>
<text x="295.5" y="132.1">10</text>
<text x="299.1" y="135.9">PB8/SEG7/SPI1_SSN/ATIM_CH3N</text>
<text x="299.1" y="133.4">PB3/UART4_TX/ATIM_CH2N</text>
<text x="362.2" y="133.4">PC10(WKUP5)/SEG19/ADC_IN1/SPI2_MOSI</text>
<text x="373.2" y="135.9">PC9/SEG18/ADC_IN0/SPI2_MISO</text>
<text x="410.1" y="132.1">23</text>
<text x="410.1" y="134.6">22</text>
<text x="410.1" y="137.2">21</text>
<text x="295.5" y="142.3">14</text>
<text x="295.5" y="139.7">13</text>
<text x="299.1" y="143.5">PB11/SEG10/SPI1_MOSI/GPT0_CH2/OPA1_INP1</text>
<text x="299.1" y="141">PB10/SEG9/SPI1_MISO/GPT0_CH1/OPA1_INN1</text>
<text x="299.1" y="138.5">PB9/SEG8/SPI1_SCK/GPT0_ETR/ANATST</text>
<text x="370.8" y="143.5">PC4/SEG13/UART5_RX/OPA1_OUT</text>
<text x="371" y="141">PC5/SEG14/UART5_TX/OPA2_OUT</text>
<text x="374.4" y="138.5">PC8/SEG17/ADC_IN9/SPI2_SCK</text>
<text x="410.1" y="139.7">20</text>
<text x="410.1" y="142.3">19</text>
<text x="295.5" y="147.3">16</text>
<text x="295.5" y="144.8">15</text>
<text x="299.1" y="148.6">PB14/OPA2_INP1/SEG12/UART1_TX/LPUART1_TX</text>
<text x="299.1" y="146.1">PB13/OPA2_INN1/SEG11/UART1_RX/LPUART1_RX</text>
<text x="366.7" y="146.1">PC3/XTHOUT/UART1_TX/LPUART1_TX</text>
<text x="368.7" y="148.6">PC2/XTHIN/UART1_RX/LPUART1_RX</text>
<text x="410.1" y="144.8">18</text>
<text x="410.1" y="147.3">17</text>
<text x="454.6" y="152.4">1</text>
<text x="463.3" y="152.4">2</text>
<text x="252.7" y="210.8">1</text>
<text x="261.4" y="210.8">2</text>
<text x="320.9" y="224.6">Vout</text>
<text x="327.4" y="223.5">2</text>
<text x="313.4" y="228.6">3</text>
<text x="316.5" y="229.6">Vin</text>
<text x="327.4" y="233.7">1</text>
<text x="49.3" y="239.8">Charging controller</text>
<text x="320.5" y="234.7">GND</text>
<text x="46.6" y="246.4">1</text>
<text x="46.6" y="248.9">2</text>
<text x="46.6" y="251.5">3</text>
<text x="48.9" y="247.7">CHRG</text>
<text x="48.9" y="250.2">GND</text>
<text x="58" y="247.7">PROG</text>
<text x="65.9" y="251.5">4</text>
<text x="65.9" y="246.4">5</text>
<text x="48.9" y="252.8">BAT</text>
<text x="60" y="252.8">VCC</text>
<text x="353.6" y="257.6">+</text>
<text x="56.4" y="310.6" transform="rotate(-90 56.4 310.6)">7</text>
<text x="60.2" y="310.6" transform="rotate(-90 60.2 310.6)">8</text>
<text x="64.1" y="310.6" transform="rotate(-90 64.1 310.6)">9</text>
<text x="67.9" y="310.6" transform="rotate(-90 67.9 310.6)">10</text>
<text x="71.7" y="310.6" transform="rotate(-90 71.7 310.6)">11</text>
<text x="75.5" y="310.6" transform="rotate(-90 75.5 310.6)">12</text>
<text x="42.9" y="319.8">13</text>
<text x="57.7" y="318.4" transform="rotate(-90 57.7 318.4)">DP2</text>
<text x="61.5" y="318.6" transform="rotate(-90 61.5 318.6)">DN1</text>
<text x="65.3" y="320" transform="rotate(-90 65.3 320)">SBU1</text>
<text x="69.1" y="318.6" transform="rotate(-90 69.1 318.6)">CC2</text>
<text x="76.8" y="319.1" transform="rotate(-90 76.8 319.1)">GND</text>
<text x="51.4" y="324.1" transform="rotate(-90 51.4 324.1)">SHIELD</text>
<text x="57.7" y="326.6" transform="rotate(-90 57.7 326.6)">DP1</text>
<text x="61.5" y="326.6" transform="rotate(-90 61.5 326.6)">DN2</text>
<text x="65.3" y="326.6" transform="rotate(-90 65.3 326.6)">CC1</text>
<text x="69.1" y="326.6" transform="rotate(-90 69.1 326.6)">SBU2</text>
<text x="72.9" y="326.6" transform="rotate(-90 72.9 326.6)">VBUSVBUS</text>
<text x="76.8" y="326.6" transform="rotate(-90 76.8 326.6)">GND</text>
<text x="56.4" y="331.7" transform="rotate(-90 56.4 331.7)">6</text>
<text x="60.2" y="331.7" transform="rotate(-90 60.2 331.7)">5</text>
<text x="64.1" y="331.7" transform="rotate(-90 64.1 331.7)">4</text>
<text x="67.9" y="331.7" transform="rotate(-90 67.9 331.7)">3</text>
<text x="71.7" y="331.7" transform="rotate(-90 71.7 331.7)">2</text>
<text x="75.5" y="331.7" transform="rotate(-90 75.5 331.7)">1</text>
</g>
<g font-size="2.3" fill="#00f">
<text x="64" y="18.2">ADAFRUIT_128X32_OLED</text>
<text x="23.1" y="27.3">GND</text>
<text x="40.2" y="26.7">SDA</text>
<text x="40.5" y="29.1">SCL</text>
<text x="239.8" y="27.7">10K</text>
<text x="256.3" y="25.2">100nF</text>
<text x="266.4" y="25.2">100nF</text>
<text x="281.7" y="25.2">100nF</text>
<text x="342.6" y="25.2">10K</text>
<text x="352.8" y="25.2">10K</text>
<text x="363" y="25.2">10K</text>
<text x="373.1" y="25.2">10K</text>
<text x="34.6" y="31.7">DP1_RST</text>
<text x="317.2" y="35.4">100nF</text>
<text x="288" y="37.9">100nF</text>
<text x="307.1" y="37.9">100nF</text>
<text x="356.6" y="40.4">N- MOSFET</text>
<text x="23.1" y="43.9">VDD</text>
<text x="271.5" y="45.5">100nF</text>
<text x="304.5" y="50.6">10uH</text>
<text x="430.6" y="57.1">SWCLK</text>
<text x="379.5" y="64.6">10K</text>
<text x="253.3" y="70.9">+VBAT_EN</text>
<text x="49.3" y="74.7">VBAT</text>
<text x="336.3" y="74.7">LM3478MA/NOPB</text>
<text x="20.1" y="79.8">Battery</text>
<text x="192.5" y="79.4">1k</text>
<text x="305.8" y="78.5">10k</text>
<text x="361.7" y="83.6">100nF</text>
<text x="382" y="81.1">10K</text>
<text x="214.4" y="90">1k</text>
<text x="273.8" y="87">1k</text>
<text x="314.7" y="86.2">10k</text>
<text x="427.7" y="90">SCL(pin_10_on_ssd1316)</text>
<text x="374.4" y="95">100nF</text>
<text x="388.4" y="95">100nF</text>
<text x="472.7" y="99">SDA(pin_11_on_ssd1316)</text>
<text x="161" y="105.2">VDD</text>
<text x="208.5" y="103.5">GND</text>
<text x="278.7" y="113">NRST</text>
<text x="278.8" y="110.5">SWIO</text>
<text x="493.8" y="111.6">VDD</text>
<text x="274.6" y="115.6">DP1_RST</text>
<text x="279.9" y="130.8">PIN9</text>
<text x="277.8" y="133.1">PIN10</text>
<text x="277.8" y="135.7">PIN11</text>
<text x="435.4" y="133.1">100nF</text>
<text x="278.6" y="143.5">PIN14</text>
<text x="493" y="142.9">GND</text>
<text x="456.5" y="149.1">MENU</text>
<text x="352.6" y="154.4">FM33LC043N</text>
<text x="432.5" y="157.5">PIN21</text>
<text x="454.4" y="159.8">100nF</text>
<text x="254.5" y="207.6">PWR</text>
<text x="288.6" y="208.7">0.290V</text>
<text x="298.7" y="209">GND</text>
<text x="390.1" y="212.1">PIN9</text>
<text x="231.4" y="221.2">GND</text>
<text x="275.1" y="221.4">0.290V</text>
<text x="305.8" y="220.7">(662Z) XC6206P332MR</text>
<text x="384" y="217.3">VDD</text>
<text x="176.3" y="241.1">10K</text>
<text x="335.5" y="240.7">GND</text>
<text x="392.2" y="243.6">PIN8_LM3478</text>
<text x="75.9" y="250">2K</text>
<text x="48" y="256.3">LTH7R.</text>
<text x="338.1" y="255.9">GND</text>
<text x="21.7" y="260.1">VBAT</text>
<text x="75.9" y="260.1">10uF</text>
<text x="189" y="262.7">10K</text>
<text x="316" y="262.7">TVS</text>
<text x="263.7" y="268.6">1k</text>
<text x="350" y="267.7">4000Hz</text>
<text x="95" y="271.6">10K</text>
<text x="103.9" y="271.6">10K</text>
<text x="355.1" y="272.4">1k</text>
<text x="388.9" y="275.6">PIN14</text>
<text x="295.4" y="276.2">1k</text>
<text x="305.6" y="276.2">1k</text>
<text x="336" y="280">1k</text>
<text x="320.3" y="285.2">GND</text>
<text x="282.4" y="289.2">CJE3139K</text>
<text x="329.2" y="296.1">GND</text>
<text x="48" y="305.9">10K</text>
<text x="390.6" y="301">PIN21</text>
<text x="161" y="310.9">10K</text>
<text x="190.2" y="321.1">100nF</text>
<text x="300" y="318.9">GND</text>
<text x="48" y="341.4">10K</text>
<text x="143.3" y="366.8">PIN11</text>
<text x="154.7" y="366.8">PIN10</text>
<text x="183.9" y="368.1">VBAT</text>
</g>
<text font-size="2.3" fill="#0f3" x="448.9" y="131.8">LED1</text>
<text font-size="2.3" fill="#c00" x="452.7" y="147">LED2</text>
<g font-size="2.2" fill="#a00000">
<text x="28.4" y="3.1">1</text>
<text x="78.2" y="3.1">2</text>
<text x="128" y="3.1">3</text>
<text x="177.8" y="3.1">4</text>
<text x="227.6" y="3.1">5</text>
<text x="277.4" y="3.1">6</text>
<text x="327.2" y="3.1">7</text>
<text x="376.9" y="3.1">8</text>
<text x="426.7" y="3.1">9</text>
<text x="476.5" y="3.1">10</text>
<text x="526.3" y="3.1">11</text>
<text x="1.4" y="28.3">A</text>
<text x="587.6" y="28.3">A</text>
<text x="1.4" y="78.1">B</text>
<text x="587.6" y="78.1">B</text>
<text x="1.4" y="127.9">C</text>
<text x="587.6" y="127.9">C</text>
<text x="1.4" y="177.7">D</text>
<text x="587.6" y="177.7">D</text>
<text x="1.4" y="227.5">E</text>
<text x="587.6" y="227.5">E</text>
<text x="1.4" y="277.3">F</text>
<text x="587.6" y="277.3">F</text>
<text x="1.4" y="327">G</text>
<text x="587.6" y="327">G</text>
<text x="1.4" y="376.8">H</text>
<text x="587.6" y="376.8">H</text>
<text x="28.4" y="415.1">1</text>
<text x="78.2" y="415.1">2</text>
<text x="128" y="415.1">3</text>
<text x="177.8" y="415.1">4</text>
<text x="227.6" y="415.1">5</text>
<text x="277.4" y="415.1">6</text>
<text x="327.2" y="415.1">7</text>
<text x="376.9" y="415.1">8</text>
<text x="426.7" y="415.1">9</text>
<text x="476.5" y="415.1">10</text>
<text x="526.3" y="415.1">11</text>
</g>
<text font-size="1.6" fill="#000080" x="48" y="243.8">U6</text>
<g font-size="1.2" fill="#a00000">
<text x="32.6" y="77.5">+</text>
<text x="32.6" y="80.5">-</text>
</g>
<g font-size=".7" fill="#f00">
<text x="359.2" y="47.1">G</text>
<text x="363" y="43.3">D</text>
<text x="363" y="49.4">S</text>
</g>
</svg>
